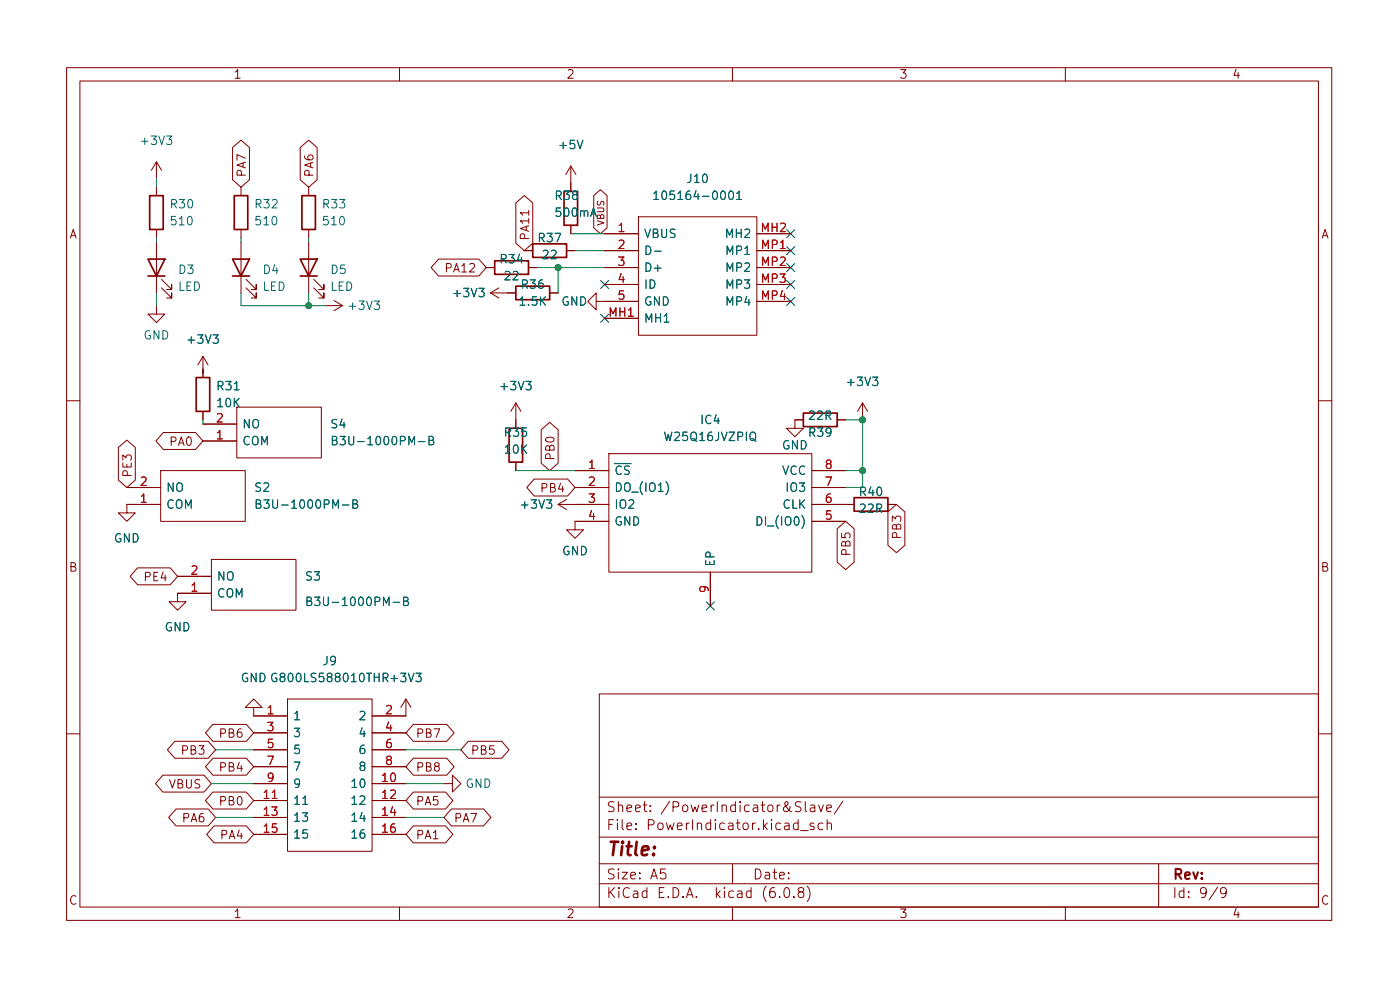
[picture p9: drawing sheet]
<svg xmlns="http://www.w3.org/2000/svg" width="210mm" height="148mm" viewBox="0 0 210 148" stroke-linecap="round" stroke-linejoin="round" font-family="sans-serif">
<g fill="none" stroke="#840000" stroke-width=".15">
<path d="M10 10.2h190v128h-190zM12 12.2h186v124h-186zM60 10.2v2M110 10.2v2M160 10.2v2M23.5 24.3l-.8 1.3M23.5 24.3v2.5M23.5 28.1v1.3M23.5 34.5v1.2M23.5 36.4v7.6M23.5 24.3l.8 1.3M34.9 22.2l1.3-1.2 1.3 1.2v4.8l-1.3 1.1-1.3-1.1z"/>
<path d="M36.2 28.1v1.3M36.2 34.5v1.2M36.2 36.4v7.6M45.1 22.2l1.3-1.2 1.2 1.2v4.8l-1.2 1.1-1.3-1.1zM46.4 28.1v1.3M46.4 34.5v1.2M46.4 36.4v7.6M65.9 38.9h6l1.1 1.3-1.1 1.2h-6l-1.1-1.2zM77.5 30.5l1.2-1.1 1.3 1.1v6l-1.3 1.1-1.2-1.1zM78.7 37.6h1.3M79.4 31.6v.7M85.1 37.6h1.3"/>
<path d="M85.7 24.9l-.7 1.3M85.7 24.9v3.8M85.7 33.8v1.3M85.7 24.9l.8 1.3M89.2 29.4l1-.9 1 .9v4.8l-1 .9-1-.9zM90.8 35.1h5.1M90.8 37.6h5.1M95.9 32.5h17.8v17.8h-17.8zM113.7 35.1h5M113.7 37.6h5M23.5 45.9v1.3h1.3l-1.3 1.2-1.3-1.2h1.3M24.3 43.2l1.5 1.5v-.7v.7h-.8"/>
<path d="M24.3 41.9l1.5 1.6v-.8v.8h-.8M30.5 53.5l-.8 1.3M30.5 53.5v3.2M30.5 53.5l.7 1.3M37 43.2l1.5 1.5v-.7v.7h-.8M37 41.9l1.5 1.6v-.8v.8h-.8M47.1 43.2l1.5 1.5v-.7v.7h-.7M47.1 41.9l1.5 1.6v-.8v.8h-.7M48.9 45.9h2.5M50.2 45.1l1.2 .8M51.4 45.9l-1.2 .7M73 40.2h1.3"/>
<path d="M73.7 44l1.2 .7M73.7 44h3.8M74.9 43.2l-1.2 .8M79.4 40.2h1.2M82.5 44h1.3M89.5 45.2v-1.2l-1.2 1.2 1.2 1.3v-1.3h6.4M90.8 40.2h5.1M90.8 42.7h5.1M90.8 47.8h5.1M113.7 40.2h5M113.7 42.7h5M113.7 45.2h5"/>
<path d="M10 60.2h2M17.8 67.2l1.2-1.1 1.3 1.1v4.9l-1.3 1.1-1.2-1.1zM19 73.2h5.1M24.1 75.7h-5.1v1.3h1.3l-1.3 1.3-1.2-1.3h1.2M24.1 70.6h12.7v7.7h-12.7zM24.5 64.9h4.9l1.1 1.3-1.1 1.3h-4.9l-1.1-1.3zM30.5 66.2h5.1M30.5 63.7h5.1M30.5 61.8v1.2M35.6 61.1h12.7v7.6h-12.7zM77.5 60.5v3.8M77.5 69.4v1.2"/>
<path d="M77.5 60.5l-.8 1.3M77.5 60.5l.7 1.3M80.2 71.9h5l1.2 1.3-1.2 1.3h-5l-1.1-1.3zM81.3 64.5l1.2-1.1 1.3 1.1v5l-1.3 1.1-1.2-1.1zM83.8 75.7h7.6M83.8 75.7l1.3 .8M85.1 75l-1.3 .7M86.4 70.6h5M86.4 73.2h5M91.4 68.1h30.5v17.8h-30.5zM91.4 78.3h-5v1.2h1.2l-1.2 1.3-1.3-1.3h1.3M120.6 63h-1.2v1.3h1.2l-1.2 1.3-1.3-1.3h1.3"/>
<path d="M121.9 75.7h6.4M121.9 70.6h5.1M121.9 73.2h5.1M121.9 78.3h5.1M125.7 79.4l1.3-1.1 1.3 1.1v5l-1.3 1.1-1.3-1.1zM125.7 63h1.3M129.5 60.5l-.7 1.3M129.5 60.5v2.5M129.5 60.5l.8 1.3M133.3 76.8l1.3-1.1 1.3 1.1v5.1l-1.3 1.1-1.3-1.1zM133.3 75.7h1.3M198 60.2h2"/>
<path d="M20.7 85.3h4.9l1.1 1.2-1.1 1.3h-4.9l-1.2-1.3zM26.7 86.5h5M31.7 84h12.7v7.6h-12.7zM31.7 89.1h-5v1.2h1.2l-1.2 1.3-1.3-1.3h1.3M106.7 85.9v5.1M10 110.2h2M24.5 116.4h6.1l1.1 1.2-1.1 1.3h-6.1l-1.1-1.3zM26.3 111.3h5l1.1 1.3-1.1 1.2h-5l-1.2-1.2zM32 108.7h5l1.1 1.3-1.1 1.3h-5l-1.1-1.3zM32 118.9h5l1.1 1.3-1.1 1.2h-5l-1.1-1.2zM32 113.8h5l1.1 1.3-1.1 1.3h-5l-1.1-1.3zM38.1 106.2h1.3l-1.3-1.3-1.3 1.3h1.3v1.3h5.1"/>
<path d="M38.1 117.6h5.1M38.1 110h5.1M38.1 112.6h5.1M38.1 115.1h5.1M43.2 104.9h12.7v22.9h-12.7zM55.9 117.6h5.1M55.9 110h5.1M55.9 112.6h5.1M55.9 115.1h5.1M61 104.9v2.6h-5.1M61 104.9l-.8 1.3M61 104.9l.7 1.3"/>
<path d="M62.1 118.9h4.8l1.1 1.3-1.1 1.2h-4.8l-1.1-1.2zM62.1 113.8h5l1.1 1.3-1.1 1.3h-5l-1.1-1.3zM62.1 108.7h5l1.1 1.3-1.1 1.3h-5l-1.1-1.3zM66.7 117.6h1.2v-1.2l1.3 1.2-1.3 1.3v-1.3M70.3 111.3h5l1.2 1.3-1.2 1.2h-5l-1.1-1.2zM90 104.2h108v32h-108zM90 119.7h108M198 110.2h2M26.4 121.4h4.9l1.1 1.3-1.1 1.3h-4.9l-1.1-1.3zM32.2 124h4.8l1.1 1.3-1.1 1.2h-4.8l-1.2-1.2zM38.1 120.2h5.1M38.1 122.7h5.1"/>
<path d="M38.1 125.3h5.1M55.9 120.2h5.1M55.9 122.7h5.1M55.9 125.3h5.1M60 136.2v2M62.1 124h4.8l1.1 1.3-1.1 1.2h-4.8l-1.1-1.2zM67.8 121.4h4.8l1.1 1.3-1.1 1.3h-4.8l-1.1-1.3zM90 132.7h108M90 129.7h108M90 125.7h108M99.9 130.4h-.7v.8l.2-.2 .5 .1 .1 .2-.1 .5-.2 .1h-.3l-.2-.1M110 136.2v2"/>
<path d="M110 129.7v3M117.1 134.6v.1M117.9 133.3l.3-.1a.94 .94 0 0 1 0 1.5h-.1a1 1 0 0 1-.2-1.4zM119.2 134.6v.1M120.2 133.9l-.3-.3v-.2l.3-.2 .4 .1 .1 .2v.2l-.7 .3-.1 .2v.4l.3 .1h.4l.1-.2v-.5l-.3-.1M120.2 124.7h1.2M120.3 120.4l-.6-.1-.2 .2-.1 .3a.71 .71 0 0 0 .8 .4l.1 .2-.1 .4h-.8M120.9 120.3v1.3l.3 .2M121.2 133a1.72 1.72 0 0 1 0 2.3M121.7 120.9h.6l.1 .9M122.2 123.6l-.3-.1-.2 .3v.2l.5 .1v.4h-.5M122.4 121.2l-.5 .1a.29 .29 0 0 0-.3 .3 .29 .29 0 0 0 .3 .2h.5"/>
<path d="M122.9 120.8l.4 1 .4-1M123.6 123.6l-.4-.1-.3 .3v.5l.1 .2h.6M124.2 121.3l.7-.1-.1-.3-.4-.1-.2 .3v.7h.6M124.2 123.7a.37 .37 0 0 1 .7 .1v.7M124.2 123v1.5M126.6 120.3l-1.3 1.9M160 136.2v2M174 129.7v6.5M182.9 133.2l-1.3 1.9M184.2 133.9l-.3 .3h-.3l-.3-.3v-.4l.1-.2 .5-.1 .2 .2a.99 .99 0 0 1-.4 1.3h-.3"/>
</g>
<g fill="none" stroke="#006464" stroke-width=".15">
<path d="M98.2 29l.3-.3v1.2M98.2 29.9h.7M98.3 37.7h1M110.6 29l.4-.3v1.2M110.6 29.9h.8M38.5 75.6h.5l.1-.2-.1-.3-.5-.1v1.3h.5l.2-.2a.33 .33 0 0 0-.3-.5M49.9 66.1l.6-.1 .1-.1-.1-.3-.6-.1v1.3h.5l.2-.3a.33 .33 0 0 0-.3-.4M53 75.6h.5l.2-.2-.2-.3-.5-.1v1.3h.5l.2-.2a.33 .33 0 0 0-.3-.5M64.4 66.1l.6-.1 .1-.1-.1-.3-.6-.1v1.3h.5l.3-.3a.33 .33 0 0 0-.4-.4M100 72.3a1.46 1.46 0 0 1 0 1.9M113.7 77.6a.64 .64 0 0 1 .7 .6 .64 .64 0 0 1-.7 .6zM46.1 90.2h.5l.2-.2-.2-.3-.5-.1v1.3h.5l.2-.2a.33 .33 0 0 0-.3-.5"/>
<path d="M60.6 90.2h.6l.1-.2-.1-.3-.6-.1v1.3h.5l.2-.2a.33 .33 0 0 0-.3-.5M41.5 101.1a.62 .62 0 0 0-.7 .5 .62 .62 0 0 0 .4 .7l.4-.1v-.4h-.3M57.5 101.7h.6l.2-.2-.1-.3-.2-.1h-.5v1.2M57.8 101.7l.5 .6M45.5 120.8h.7"/>
</g>
<g fill="none" stroke="#840000" stroke-width=".25">
<path d="M22.2 38.9h2.6l-1.3 2.5zM22.5 29.4h2v5.1h-2zM34.9 38.9h2.6l-1.3 2.5zM35.2 29.4h2v5.1h-2zM45.1 38.9h2.5l-1.2 2.5zM45.3 29.4h2.1v5.1h-2.1zM74.3 39.1h5.1v2.1h-5.1zM80 36.6h5.1v2h-5.1zM84.7 28.7h2v5.1h-2zM22.2 41.4h2.6M29.5 56.7h2v5.1h-2zM34.9 41.4h2.6"/>
<path d="M45.1 41.4h2.5M77.5 43h5v2h-5zM76.5 64.3h2v5.1h-2zM120.6 62h5.1v2h-5.1zM128.3 74.7h5v2h-5z"/>
</g>
<g fill="none" stroke="#009600" stroke-width=".15">
<path d="M23.5 26.8v1.3M23.5 35.7v.7M36.2 35.7v.7M46.4 35.7v.7M85.7 35.1h5.1M86.4 37.6h4.4M23.5 44v1.9M30.5 55.4v.6M36.2 44v1.9h12.7M46.4 44v1.9M80.6 40.2h10.2M83.8 40.2v3.8"/>
<path d="M30.5 63v.7M77.5 70.6h8.9M127 70.6h2.5M127 63h2.5v10.2h-2.5M31.7 117.6h6.4M32.4 112.6h5.7M61 117.6h5.7M61 112.6h8.2M32.4 122.7h5.7M61 122.7h5.7"/>
</g>
<g fill="none" stroke="#000084" stroke-width=".15">
<path d="M118.1 39.6l1.3 1.2M118.1 34.5l1.3 1.2M118.1 37l1.3 1.2M119.4 39.6l-1.3 1.2M119.4 34.5l-1.3 1.2M119.4 37l-1.3 1.2M90.2 42.1l1.2 1.2M90.2 47.2l1.2 1.2M91.4 42.1l-1.2 1.2M91.4 47.2l-1.2 1.2M118.1 44.6l1.3 1.3M118.1 42.1l1.3 1.2"/>
<path d="M119.4 44.6l-1.3 1.3M119.4 42.1l-1.3 1.2M106.1 90.4l1.2 1.2M107.3 90.4l-1.2 1.2"/>
</g>
<g fill="#009600" stroke="#009600" stroke-width=".15">
<circle cx="129.5" cy="70.6" r=".46"/>
<circle cx="83.8" cy="40.2" r=".46"/>
<circle cx="129.5" cy="63" r=".46"/>
<circle cx="46.4" cy="45.9" r=".46"/>
</g>
<text font-size="2.8" fill="#840000" x="91" y="128.5">Title:</text>
<g font-size="2.1" fill="#840000">
<text x="91" y="124.6">File: PowerIndicator.kicad_sch</text>
<text x="91" y="121.9">Sheet: /PowerIndicator&amp;Slave/</text>
<text x="91" y="134.8">KiCad E.D.A. kicad (6.0.8)</text>
<text x="91" y="132">Size: A5</text>
<text x="113" y="132">Date:</text>
<text x="176" y="132">Rev:</text>
<text x="176" y="134.8">Id: 9/9</text>
</g>
<g font-size="1.8" fill="#840000">
<text x="35" y="11.8">1</text>
<text x="85" y="11.8">2</text>
<text x="135" y="11.8">3</text>
<text x="185" y="11.8">4</text>
<text x="36.9" y="26.7" transform="rotate(-90 36.9 26.7)">PA7</text>
<text x="47.1" y="26.7" transform="rotate(-90 47.1 26.7)">PA6</text>
<text x="10.3" y="35.8">A</text>
<text x="198.4" y="35.8">A</text>
<text x="67.2" y="40.9">PA12</text>
<text x="79.5" y="36.2" transform="rotate(-90 79.5 36.2)">PA11</text>
<text x="19.8" y="71.8" transform="rotate(-90 19.8 71.8)">PE3</text>
<text x="25.6" y="66.9">PA0</text>
<text x="83.3" y="69.2" transform="rotate(-90 83.3 69.2)">PB0</text>
<text x="81.5" y="73.9">PB4</text>
<text x="127.7" y="83.1" transform="rotate(-90 127.7 83.1)">PB5</text>
<text x="135.3" y="80.6" transform="rotate(-90 135.3 80.6)">PB3</text>
<text x="10.3" y="85.8">B</text>
<text x="21.9" y="87.2">PE4</text>
<text x="198.4" y="85.8">B</text>
<text x="27.5" y="113.3">PB3</text>
<text x="33.2" y="110.7">PB6</text>
<text x="62.4" y="110.7">PB7</text>
<text x="70.6" y="113.3">PB5</text>
<text x="25.4" y="118.4">VBUS</text>
<text x="33.2" y="115.8">PB4</text>
<text x="62.4" y="115.8">PB8</text>
<text x="27.5" y="123.4">PA6</text>
<text x="33.2" y="126">PA4</text>
<text x="33.2" y="120.9">PB0</text>
<text x="62.4" y="120.9">PA5</text>
<text x="62.4" y="126">PA1</text>
<text x="68.1" y="123.4">PA7</text>
<text x="10.3" y="135.8">C</text>
<text x="35" y="137.8">1</text>
<text x="85" y="137.8">2</text>
<text x="135" y="137.8">3</text>
<text x="185" y="137.8">4</text>
<text x="198.4" y="135.8">C</text>
</g>
<g font-size="1.8" fill="#006464">
<text x="21.4" y="21.8">+3V3</text>
<text x="84.1" y="22.4">+5V</text>
<text x="103.3" y="27.5">J10</text>
<text x="25.7" y="31.3">R30</text>
<text x="25.8" y="33.8">510</text>
<text x="38.4" y="31.3">R32</text>
<text x="38.5" y="33.8">510</text>
<text x="48.6" y="31.3">R33</text>
<text x="48.7" y="33.8">510</text>
<text x="83.5" y="30">R38</text>
<text x="83.6" y="32.5">500mA</text>
<text x="96.6" y="35.7">VBUS</text>
<text x="99.6" y="30">105164-0001</text>
<text x="109.2" y="35.7">MH2</text>
<text x="26.9" y="41.1">D3</text>
<text x="39.6" y="41.1">D4</text>
<text x="49.7" y="41.1">D5</text>
<text x="75.2" y="39.5">R34</text>
<text x="80.9" y="36.4">R37</text>
<text x="81.6" y="38.9">22</text>
<text x="96.6" y="38.3">D-</text>
<text x="96.6" y="40.8">D+</text>
<text x="109.3" y="38.3">MP1</text>
<text x="109.3" y="40.8">MP2</text>
<text x="26.7" y="43.7">LED</text>
<text x="39.4" y="43.7">LED</text>
<text x="49.6" y="43.7">LED</text>
<text x="52.6" y="46.5">+3V3</text>
<text x="68.3" y="44.6">+3V3</text>
<text x="75.9" y="42.1">22</text>
<text x="78.1" y="45.9">1.5K</text>
<text x="78.4" y="43.3">R36</text>
<text x="84.3" y="45.9">GND</text>
<text x="96.6" y="43.3">ID</text>
<text x="96.6" y="45.9">GND</text>
<text x="109.3" y="43.3">MP3</text>
<text x="109.3" y="45.9">MP4</text>
<text x="21.5" y="51">GND</text>
<text x="28.4" y="51.6">+3V3</text>
<text x="96.6" y="48.4">MH1</text>
<text x="32.7" y="58.6">R31</text>
<text x="75.4" y="58.6">+3V3</text>
<text x="127.5" y="57.9">+3V3</text>
<text x="32.7" y="61.1">10K</text>
<text x="36.3" y="64.3">NO</text>
<text x="49.7" y="64.3">S4</text>
<text x="75.9" y="65.6">R35</text>
<text x="105.3" y="63.7">IC4</text>
<text x="121.6" y="65.6">R39</text>
<text x="121.6" y="63">22R</text>
<text x="36.3" y="66.8">COM</text>
<text x="51.2" y="66.8">B3U-1000PM-B</text>
<text x="75.9" y="68.1">10K</text>
<text x="92.2" y="71.3">~{CS}</text>
<text x="100" y="66.2">W25Q16JVZPIQ</text>
<text x="117.4" y="67.5">GND</text>
<text x="117.4" y="71.3">VCC</text>
<text x="24.9" y="76.4">COM</text>
<text x="24.9" y="73.8">NO</text>
<text x="38.3" y="73.8">S2</text>
<text x="39.8" y="76.4">B3U-1000PM-B</text>
<text x="78.5" y="76.4">+3V3</text>
<text x="92.2" y="73.8">DO_(IO1)</text>
<text x="92.2" y="76.4">IO2</text>
<text x="117.5" y="76.4">CLK</text>
<text x="118.3" y="73.8">IO3</text>
<text x="129.2" y="74.5">R40</text>
<text x="129.2" y="77">22R</text>
<text x="17.1" y="81.4">GND</text>
<text x="84.4" y="83.3">GND</text>
<text x="92.2" y="78.9">GND</text>
<text x="114.4" y="78.9">DI_(IO0)</text>
<text x="32.5" y="89.7">COM</text>
<text x="32.5" y="87.2">NO</text>
<text x="45.9" y="87.2">S3</text>
<text x="107.3" y="85.1" transform="rotate(-90 107.3 85.1)">EP</text>
<text x="24.7" y="94.8">GND</text>
<text x="47.4" y="91">B3U-1000PM-B</text>
<text x="48.5" y="99.9">J9</text>
<text x="36.1" y="102.4">GND</text>
<text x="41.5" y="102.4">G800LS588010THR</text>
<text x="58.9" y="102.4">+3V3</text>
<text x="43.9" y="108.1">1</text>
<text x="43.9" y="110.7">3</text>
<text x="43.9" y="113.2">5</text>
<text x="54.1" y="108.1">2</text>
<text x="54.1" y="110.7">4</text>
<text x="54.1" y="113.2">6</text>
<text x="43.9" y="115.7">7</text>
<text x="43.9" y="118.3">9</text>
<text x="53.2" y="118.3">10</text>
<text x="54.1" y="115.7">8</text>
<text x="69.9" y="118.3">GND</text>
<text x="43.9" y="120.8">11</text>
<text x="43.9" y="123.4">13</text>
<text x="43.9" y="125.9">15</text>
<text x="53.2" y="120.8">12</text>
<text x="53.2" y="123.4">14</text>
<text x="53.2" y="125.9">16</text>
</g>
<g font-size="1.8" fill="#a90000">
<text x="92.9" y="34.8">1</text>
<text x="114.3" y="34.8">MH2</text>
<text x="92.9" y="37.4">2</text>
<text x="92.9" y="39.9">3</text>
<text x="114.4" y="37.4">MP1</text>
<text x="114.4" y="39.9">MP2</text>
<text x="91.5" y="47.5">MH1</text>
<text x="92.9" y="42.5">4</text>
<text x="92.9" y="45">5</text>
<text x="114.4" y="42.5">MP3</text>
<text x="114.4" y="45">MP4</text>
<text x="32.5" y="65.9">1</text>
<text x="32.5" y="63.4">2</text>
<text x="88.4" y="70.4">1</text>
<text x="124" y="70.4">8</text>
<text x="21.1" y="75.5">1</text>
<text x="21.1" y="72.9">2</text>
<text x="88.4" y="72.9">2</text>
<text x="88.4" y="75.5">3</text>
<text x="124" y="75.5">6</text>
<text x="124" y="72.9">7</text>
<text x="88.4" y="78">4</text>
<text x="124" y="78">5</text>
<text x="28.7" y="88.8">1</text>
<text x="28.7" y="86.3">2</text>
<text x="106.4" y="88.9" transform="rotate(-90 106.4 88.9)">9</text>
<text x="40.1" y="107.2">1</text>
<text x="57.9" y="107.2">2</text>
<text x="40.1" y="109.8">3</text>
<text x="40.1" y="112.3">5</text>
<text x="57.9" y="109.8">4</text>
<text x="57.9" y="112.3">6</text>
<text x="39.7" y="119.9">11</text>
<text x="40.1" y="114.8">7</text>
<text x="40.1" y="117.4">9</text>
<text x="57.4" y="117.4">10</text>
<text x="57.4" y="119.9">12</text>
<text x="57.9" y="114.8">8</text>
<text x="39.7" y="122.5">13</text>
<text x="39.7" y="125">15</text>
<text x="57.4" y="122.5">14</text>
<text x="57.4" y="125">16</text>
</g>
<text font-size="1.4" fill="#840000" x="90.7" y="34" transform="rotate(-90 90.7 34)">VBUS</text>
</svg>
